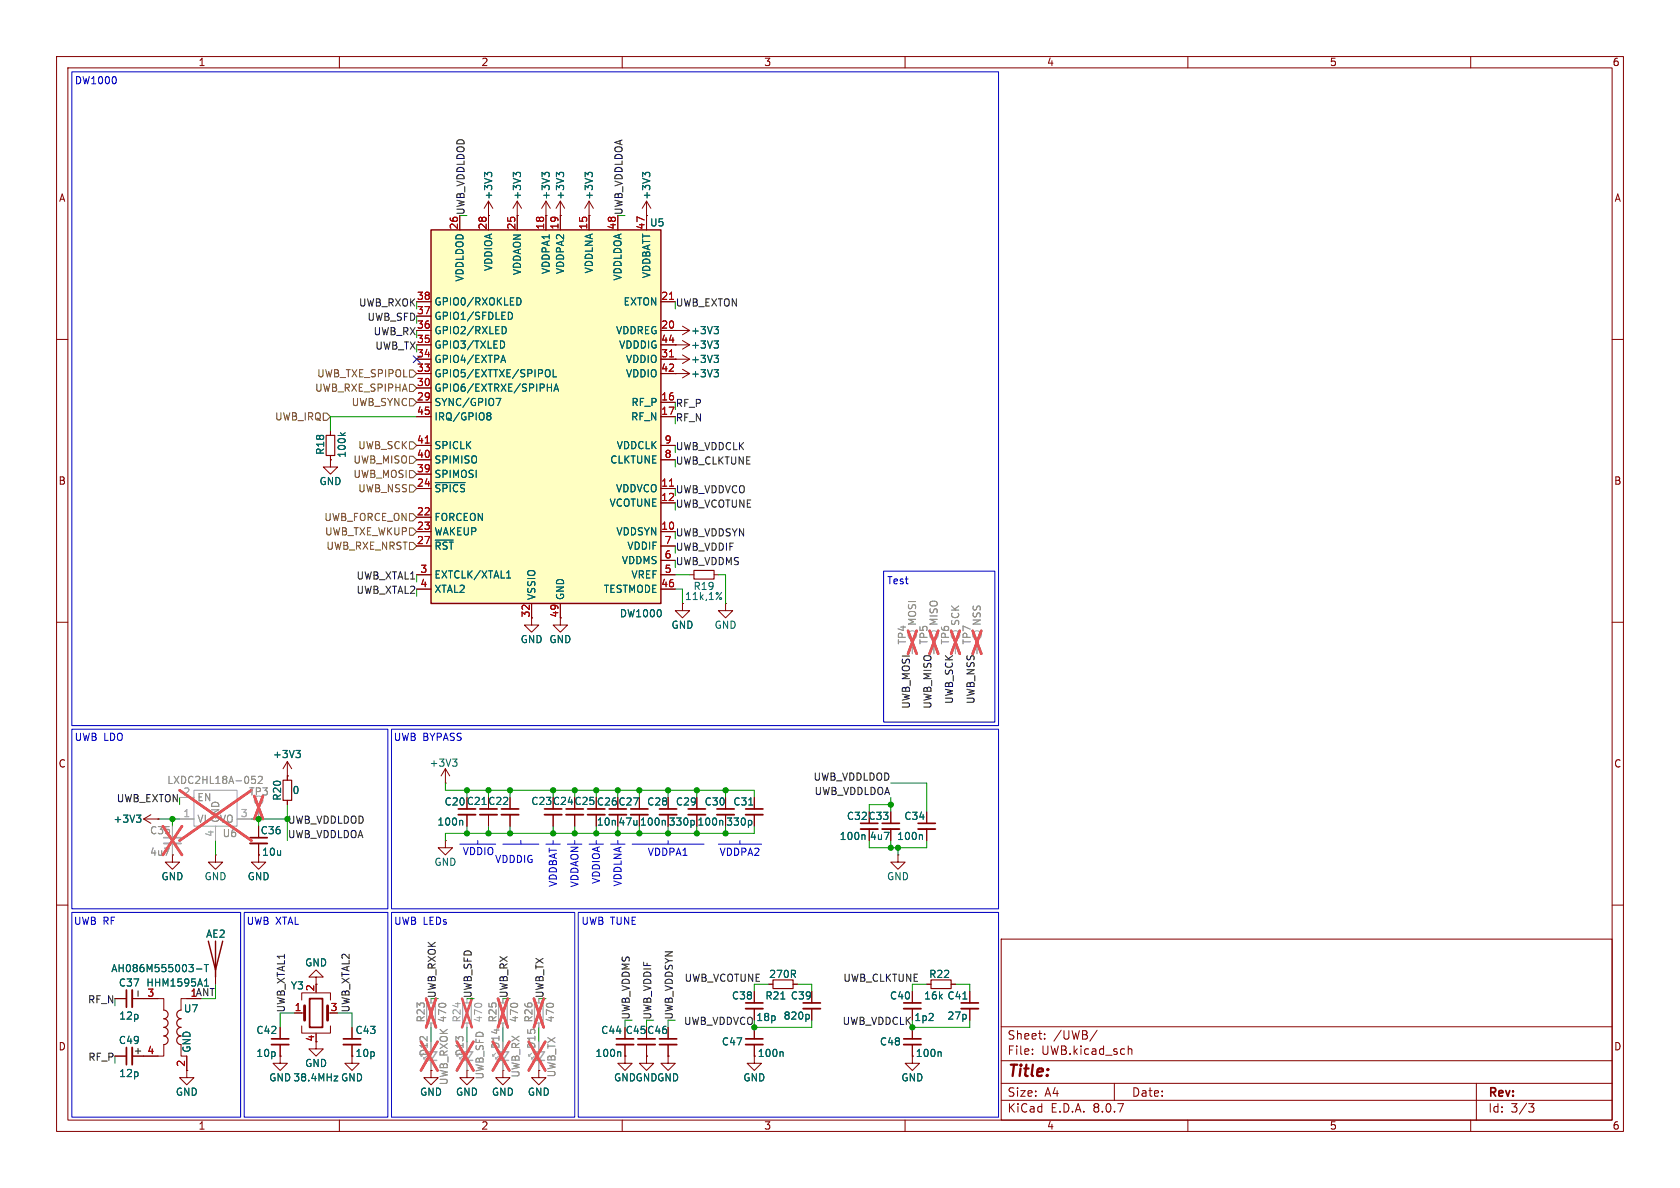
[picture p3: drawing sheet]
<svg xmlns="http://www.w3.org/2000/svg" width="297mm" height="210mm" viewBox="0 0 297 210" stroke-linecap="round" stroke-linejoin="round" font-family="sans-serif">
<g fill="none" stroke="#840000" stroke-width=".18">
<path d="M10 10h277v190h-277zM12 12h273v186h-273zM60 10v2M110 10v2M160 10v2M210 10v2M260 10v2M86.4 38.1h.1M86.4 35.6v2.5M86.4 35.6l-.8 1.2M86.4 35.6l.7 1.2M91.4 38.1h.1"/>
<path d="M91.4 35.6l-.7 1.2M91.4 35.6v2.5M91.4 35.6l.8 1.2M96.5 38.1h.1M96.5 35.6l-.7 1.2M96.5 35.6v2.5M96.5 35.6l.8 1.2M99.1 38.1h.1M99.1 35.6l-.8 1.2M99.1 35.6v2.5M99.1 35.6l.7 1.2M104.1 38.1h.1"/>
<path d="M104.1 35.6l-.7 1.2M104.1 35.6v2.5M104.1 35.6l.8 1.2M10 60h2M58.4 76.2v.8M119.4 63.5h.1M119.4 63.5h2.5M120.6 62.7l1.3 .8M121.9 63.5l-1.3 .8M285 60h2M58.4 81.3v1.3h1.3l-1.3 1.2-1.3-1.2h1.3M58.4 81.3h.1"/>
<path d="M58.4 80.5v.8M10 110h2M94 109.2v1.3h1.2l-1.2 1.3-1.3-1.3h1.3M99.1 109.2v1.3h1.2l-1.2 1.3-1.3-1.3h1.3M120.6 106.7v1.3h1.3l-1.3 1.2-1.2-1.2h1.2M121.9 101.6h.8M126.2 101.6h.8M128.3 106.7v1.3h1.2l-1.2 1.2-1.3-1.2h1.3M128.3 106.7h.1M285 110h2M50.8 137.2h.1M50.8 134.6v3.3"/>
<path d="M50.8 134.6l-.8 1.3M50.8 134.6l.8 1.3M78.7 138.4h.1M78.7 135.9l-.7 1.3M78.7 135.9v2.5M78.7 135.9l.8 1.3M25.4 144.8l1.3 .7M25.4 144.8h2.5M26.7 144l-1.3 .8M27.9 144.8h.1M30.5 151.1v1.3h1.2l-1.2 1.3-1.3-1.3h1.3M30.5 151.1h.1"/>
<path d="M38.1 151.1v1.3h1.3l-1.3 1.3-1.3-1.3h1.3M38.1 151.1h.1M45.7 151.1v1.3h1.3l-1.3 1.3-1.3-1.3h1.3M45.7 151.1h.1M45.7 149.1v2M50.8 141.5v.7M78.7 148.6v1.3h1.3l-1.3 1.2-1.2-1.2h1.2M78.7 148.6h.1M82.5 144v2.1M86.4 144v2.1M90.2 141v2M90.2 144v2.1"/>
<path d="M97.8 144v2.1M101.6 144v2.1M105.4 144v2.1M113 144v2.1M118.1 141v2M118.1 144v2.1M123.2 141v2M123.2 144v2.1M128.3 141v2M128.3 144v2.1M133.3 141v2M133.3 144v2.1"/>
<path d="M153.7 146.6v2M157.5 143.5v2M157.5 146.6v2M163.8 143.5v2M163.8 146.6v2M10 160h2M177 166h108v32h-108zM285 160h2M60 198v2M82.5 189.2v1.3h1.3l-1.3 1.3-1.2-1.3h1.2M82.5 189.2h.1M88.9 189.2v1.3h1.3l-1.3 1.3-1.3-1.3h1.3"/>
<path d="M88.9 189.2h.1M95.2 189.2v1.3h1.3l-1.3 1.3-1.2-1.3h1.2M95.2 189.2h.1M110 198v2M110.5 186.7v1.3h-1.3l1.3 1.2 1.3-1.2h-1.3M110.5 186.7h.1M114.3 186.7v1.3h-1.3l1.3 1.2 1.3-1.2h-1.3M114.3 186.7h.1M114.3 181.6v2M114.3 184.7v2M160 198v2M177 194.5h108"/>
<path d="M177 191.5h108M177 187.5h108M177 181.5h108M182.5 186.3v.1M182.5 185.5v.1M184.7 183.6v.1M184.7 182.8v.1M194 182.1l-1.3 2M197 191.5v3M199.5 184.9v1.5M199.5 185.5l.2-.1 .3 .1 .1 .9M210 198v2"/>
<path d="M260 198v2M261 191.5v6.5M270.2 195.1h1l-.5 .6 .4 .1 .1 .5-.3 .3h-.4"/>
</g>
<g fill="none" stroke="#006464" stroke-width=".18">
<path d="M86.2 30.7l.2-.2h.3l.2 .2M86.2 30.9l-.5-.4v.8M91.2 30.7l.3-.2h.3l.2 .2M91.2 30.9l-.5-.4v.8M96.3 30.7l.3-.2h.3l.2 .2M96.3 30.9l-.5-.4v.8M98.9 30.7l.2-.2h.3l.2 .2M98.9 30.9l-.5-.4v.8M103.9 30.9l-.5-.4v.8M103.9 30.7l.3-.2h.3l.2 .2M60.2 76.5l.5 .5M61 76.5l-.5 .4"/>
<path d="M126.2 62.8h.8l-.4 .5M126.8 63.3l.2 .2v.3l-.2 .3M127.4 105.6l.2 .2-.2 .2M127.6 104.7l-1 1.3M52.3 132.7h.8l-.4 .4M52.9 133.1l.2 .3v.3l-.2 .2M80 134.2h.8l-.4 .5M80.5 134.7l.3 .2v.3l-.3 .3M24.1 144.1h.8l-.4 .5M24.7 144.6l.2 .2v.3l-.2 .3M81.6 145l.2 .2v.7M132.4 142.3h.7"/>
<path d="M132.7 145l.2 .3v.3l-.2 .3M152.7 147.6l.2 .1v.7M162.9 147.6l.2 .1v.7"/>
</g>
<path d="M57.7 77h1.5v3.5h-1.5zM122.7 100.8h3.5v1.6h-3.5zM50 137.9h1.6v3.6h-1.6z" fill="none" stroke="#840000" stroke-width=".2"/>
<g fill="none" stroke="#a1a1a1" stroke-width=".18">
<path d="M161.3 113v2.6M165.1 113v2.6M168.9 113v2.6M172.7 113v2.6M34.3 139.7h7.6v6.4h-7.6zM30.5 146.1v2M30.5 149.1v2M31.7 144.8h2.6M31.7 141h2.6M38.1 146.1v2.5M41.9 144.8h2.5M45.7 142.2v2.6"/>
<path d="M82.5 176.5v.8M88.9 176.5v.8M95.2 176.5v.8M76.2 185.7v3.5M82.5 180.8v.8M87.6 186.2l-.5 .5v-.3v.3h.3M88.1 186.7l-.5 .5v-.3v.3h.3M88.9 180.8v.8M88.9 185.7v3.5M94 186.2l-.5 .5v-.3v.3h.2M94.5 186.7l-.5 .5v-.3v.3h.2M95.2 180.8v.8"/>
<path d="M95.2 185.7v3.5"/>
<circle cx="161.3" cy="112.3" r=".76"/>
<circle cx="165.1" cy="112.3" r=".76"/>
<circle cx="168.9" cy="112.3" r=".76"/>
<circle cx="172.7" cy="112.3" r=".76"/>
<circle cx="45.7" cy="141.5" r=".76"/>
</g>
<g fill="none" stroke="#e65255" stroke-width=".46">
<path d="M160.5 111.5l1.6 4.1M162.1 111.5l-1.6 4.1M164.3 111.5l1.6 4.1M165.9 111.5l-1.6 4.1M168.1 111.5l1.6 4.1M169.7 111.5l-1.6 4.1M172 111.5l1.5 4.1M173.5 111.5l-1.5 4.1M31.7 139.7l12.8 8.9M44.5 139.7l-12.8 8.9M28.8 146l3.4 5.1M32.2 146l-3.4 5.1"/>
<path d="M45 140.7l1.5 4.1M46.5 140.7l-1.5 4.1M81.7 176.5l1.7 5.1M83.4 176.5l-1.7 5.1M88 176.5l1.8 5.1M89.8 176.5l-1.8 5.1M94.4 176.5l1.7 5.1M96.1 176.5l-1.7 5.1M74.4 184.1l2.9 5.1M77.3 184.1l-2.9 5.1M87.1 184.1l2.9 5.1M90 184.1l-2.9 5.1"/>
<path d="M93.5 184.1l2.9 5.1M96.4 184.1l-2.9 5.1"/>
</g>
<g fill="none" stroke="#840000" stroke-width=".33">
<path d="M44.2 149.1h3M81 144h3.1M84.8 144h3.1M88.6 144h3.1M96.3 144h3M100.1 144h3M103.9 144h3M111.5 144h3.1M116.6 144h3M121.7 144h3M126.7 144h3.1M131.8 144h3.1"/>
<path d="M152.1 146.6h3.1M156 146.6h3M162.3 146.6h3.1M112.8 184.7h3"/>
</g>
<g fill="none" stroke="#840000" stroke-width=".3">
<path d="M44.2 148.1h3M81 143h3.1M84.8 143h3.1M88.6 143h3.1M96.3 143h3M100.1 143h3M103.9 143h3M111.5 143h3.1M116.6 143h3M121.7 143h3M126.7 143h3.1M131.8 143h3.1"/>
<path d="M152.1 145.5h3.1M156 145.5h3M162.3 145.5h3.1M112.8 183.6h3"/>
</g>
<path d="M75.2 185.9h2l-1 1.6zM75.2 187.5h2M87.9 185.9h2l-1 1.6zM87.9 187.5h2M94.2 185.9h2.1l-1.1 1.6zM94.2 187.5h2.1" fill="none" stroke="#a1a1a1" stroke-width=".25"/>
<path d="M44.5 137.2h.6M44.6 137.7h.3l.3 .3-.1 .4-.5 .1M45.7 137.4l.4-.2 .3 .4-.8 .9h.8" fill="none" stroke="#989898" stroke-width=".18"/>
<path d="M81.8 177.3h1.5v3.5h-1.5zM88.1 177.3h1.6v3.5h-1.6zM94.5 177.3h1.5v3.5h-1.5z" fill="none" stroke="#a1a1a1" stroke-width=".2"/>
<path d="M29 149.1h3" fill="none" stroke="#a1a1a1" stroke-width=".33"/>
<path d="M29 148.1h3" fill="none" stroke="#a1a1a1" stroke-width=".3"/>
<path d="M76.2 40.6h40.6v66.1h-40.6z" fill="#ffffc2"/>
<path d="M76.2 40.6h40.6v66.1h-40.6zM36.8 166.4l1.3 5.1 1.3-5.1M38.1 166.4v6.3" fill="none" stroke="#840000" stroke-width=".25"/>
<g fill="none" stroke="#840000" stroke-width=".18">
<path d="M81.3 38.1v2.5M86.4 38.1h.1M86.4 38.1v2.5M91.4 38.1h.1M91.4 38.1v2.5M96.5 38.1h.1M96.5 38.1v2.5M99.1 38.1h.1M99.1 38.1v2.5M104.1 38.1h.1M104.1 38.1v2.5M109.2 38.1v2.5"/>
<path d="M114.3 38.1h.1M114.3 35.6v5M114.3 35.6l-.8 1.2M114.3 35.6l.8 1.2M73.7 58.4h2.5M73.7 53.3h2.5M73.7 55.9h2.5M116.8 58.4h5.1M116.8 53.3h2.6M119.4 58.4h.1M120.6 57.7l1.3 .7M121.9 58.4l-1.3 .8"/>
<path d="M58.4 76.2v.8M73.7 71.1h2.5M73.7 73.7h2.5M73.7 68.6h2.5M73.7 63.5h2.5M73.7 66h2.5M73.7 61h2.5M73.7 78.7h2.5M116.8 71.1h2.6M116.8 73.7h2.6M116.8 63.5h2.6M116.8 66h5.1"/>
<path d="M116.8 61h5.1M116.8 78.7h2.6M119.4 61h.1M119.4 66h.1M119.4 63.5h.1M120.6 60.2l1.3 .8M120.6 65.3l1.3 .7M121.9 61l-1.3 .7M121.9 66l-1.3 .8M58.4 81.3h.1M58.4 80.5v.8M73.7 94h2.5"/>
<path d="M73.7 86.4h2.5M73.7 91.4h2.5M73.7 96.5h2.5M73.7 83.8h2.5M73.7 81.3h2.5M116.8 94h2.6M116.8 86.4h2.6M116.8 88.9h2.6M116.8 96.5h2.6M116.8 81.3h2.6M116.8 99.1h2.6M73.7 101.6h2.5"/>
<path d="M73.7 104.1h2.5M94 106.7v2.5M99.1 106.7v2.5M116.8 101.6h2.6M116.8 104.1h2.6M50.8 137.2h.1M50.8 137.2v.7M27.9 144.8h.1M30.5 151.1h.1M45.7 151.1h.1M45.7 149.1v2M50.8 141.5v.7"/>
<path d="M82.5 144v2.1M86.4 144v2.1M90.2 141v2M90.2 144v2.1M97.8 144v2.1M101.6 144v2.1M105.4 144v2.1M109.2 144v2.1M113 144v2.1M118.1 141v2M118.1 144v2.1M123.2 141v2"/>
<path d="M123.2 144v2.1M128.3 141v2M128.3 144v2.1M133.3 141v2M133.3 144v2.1M153.7 146.6v2M157.5 143.5v2M157.5 146.6v2M158.7 151.1v1.3h1.3l-1.3 1.3-1.2-1.3h1.2M158.7 151.1h.1M163.8 143.5v2M163.8 146.6v2"/>
<path d="M20.3 176.5h2.1M23.4 176.5h5.6v2.1M35.6 176.5h-3.6v2.1M38.1 171.5v2.5M52.1 179.1h1.7M53.3 176.8v-1.3h5.1v1.3M55.9 172.7h1.2l-1.2-1.2-1.3 1.2h1.3v1.3M133.3 175.3v2M133.3 178.3v2M135.9 174h.8M140.2 174h.8M143.5 175.3v2"/>
<path d="M143.5 178.3v2M161.3 175.3v2M161.3 178.3v2M163.8 174h.8M168.1 174h.8M171.4 175.3v2M171.4 178.3v2M20.3 186.7h2.1M29 184.7v2h-5.6M33 186.7v3.8h1.3l-1.3 1.3-1.3-1.3h1.3M49.5 186.7v1.3h-1.2l1.2 1.2 1.3-1.2h-1.3M49.5 186.7h.1"/>
<path d="M49.5 181.6v2M49.5 184.7v2M53.3 181.4v1.2h5.1v-1.2M55.9 184.2v1.2h-1.3l1.3 1.3 1.2-1.3h-1.2M55.9 182.6v.3M62.2 186.7v1.3h-1.2l1.2 1.2 1.3-1.2h-1.3M62.2 186.7h.1M62.2 181.6v2M62.2 184.7v2M76.2 189.2v1.3h1.3l-1.3 1.3-1.3-1.3h1.3M76.2 189.2h.1M82.5 189.2h.1"/>
<path d="M88.9 189.2h.1M95.2 189.2h.1M110.5 186.7h.1M110.5 181.6v2M110.5 184.7v2M114.3 186.7h.1M114.3 181.6v2M114.3 184.7v2M118.1 186.7v1.3h-1.3l1.3 1.2 1.3-1.2h-1.3M118.1 186.7h.1M118.1 181.6v2M118.1 184.7v2"/>
<path d="M133.3 186.7v1.3h-1.2l1.2 1.2 1.3-1.2h-1.3M133.3 186.7h.1M133.3 181.6v2M133.3 184.7v2M161.3 186.7v1.3h-1.3l1.3 1.2 1.3-1.2h-1.3M161.3 186.7h.1M161.3 181.6v2M161.3 184.7v2"/>
</g>
<path d="M118.4 52.9h.7M75.2 78.3h.7M118.4 63.1h.7M118.4 85.9h.7" fill="none" stroke="#a90000" stroke-width=".18"/>
<g fill="none" stroke="#006464" stroke-width=".18">
<path d="M86.2 30.7l.2-.2h.3l.2 .2M86.2 30.9l-.5-.4v.8M91.2 30.7l.3-.2h.3l.2 .2M91.2 30.9l-.5-.4v.8M96.3 30.7l.3-.2h.3l.2 .2M96.3 30.9l-.5-.4v.8M98.9 30.7l.2-.2h.3l.2 .2M98.9 30.9l-.5-.4v.8M103.9 30.7l.3-.2h.3l.2 .2M103.9 30.9l-.5-.4v.8M114.1 30.9l-.5-.4v.8M114.1 30.7l.2-.2h.3l.3 .2"/>
<path d="M88.8 57.7a.64 .64 0 0 1 .7 .7 .64 .64 0 0 1-.7 .6M89.9 55.2a.64 .64 0 0 1 .7 .6 .64 .64 0 0 1-.7 .7M91.4 52.6a.64 .64 0 0 1 .7 .7 .64 .64 0 0 1-.7 .6M126.2 57.7h.8l-.4 .5M126.8 58.2l.2 .3v.3l-.2 .2M60.2 76.5l.5 .5M61 76.5l-.5 .4M86.2 73.5h.1M86.2 73h.3l.2 .1 .1 .2-.3 .2M86.3 73.5h.2M86.3 73.5l-.1 .1M86.5 73.5l.3 .3-.1 .3-.2 .1h-.3"/>
<path d="M87.7 70.4h.8l-.5 1.3M88.7 63.7h.6M88.8 60.3a.68 .68 0 0 1 .4 .6 .68 .68 0 0 1-.4 .6M89 62.8l.4 1.3M96.8 68.5h.7M96.9 65.3l.2 .1a.81 .81 0 0 1-.2 1.2M97.5 67.9v1.3M97.8 65.3v1.3h.6M97.9 69.2l.4-1.3 .5 1.3M98 68.8h.6M126.2 60.3h.8l-.4 .5M126.2 65.3h.8l-.4 .5"/>
<path d="M126.2 62.8h.8l-.4 .5M126.8 60.8l.2 .2v.3l-.2 .2M126.8 63.3l.2 .2v.3l-.2 .3M126.8 65.8l.2 .3v.3l-.2 .2M76.9 85.3h5.3M76.9 95.5h3.2M89.6 102.2h.7M89.7 101.2l.2-.3v1.3M52.3 132.7h.8l-.4 .4M52.9 133.1l.2 .3v.3l-.2 .2M24.1 144.1h.8l-.4 .5M24.7 144.6l.2 .2v.3l-.2 .3"/>
<path d="M81.6 145l.2 .2v.7M132.4 142.3h.7M132.7 145l.2 .3v.3l-.2 .3M152.7 147.6l.2 .1v.7M162.9 147.6l.2 .1v.7M34.7 171.3h1M36.1 170.5h.7M36.2 173.4l.3-.4v1.3M36.5 170.5v1.3M138 176.6h.8M142.8 179.3l.3 .3v.3l-.3 .3M170.2 176.6h.7"/>
<path d="M59.1 190.2h.6l-.6 .9h.6M109.6 185.9l.1 .2v.7M138.3 185.9l.1 .2v.7M166.2 185.9l.2 .2v.7"/>
</g>
<g fill="none" stroke="#840000" stroke-width=".33">
<path d="M107.7 144h3M23.4 175v3.1M131.8 178.3h3.1M142 178.3h3M159.8 178.3h3M169.9 178.3h3.1M23.4 185.2v3M48 184.7h3.1M60.7 184.7h3.1M109 184.7h3M116.6 184.7h3M131.8 184.7h3.1"/>
<path d="M159.8 184.7h3"/>
</g>
<g fill="none" stroke="#840000" stroke-width=".3">
<path d="M107.7 143h3M22.4 175v3.1M54.7 176.5h2.3v5.1h-2.3zM131.8 177.3h3.1M142 177.3h3M159.8 177.3h3M169.9 177.3h3.1M22.4 185.2v3M48 183.6h3.1M60.7 183.6h3.1M109 183.6h3M116.6 183.6h3"/>
<path d="M131.8 183.6h3.1M159.8 183.6h3"/>
</g>
<path d="M75.4 177.3h1.6v3.5h-1.6z" fill="none" stroke="#a1a1a1" stroke-width=".2"/>
<g fill="none" stroke="#a1a1a1" stroke-width=".18">
<path d="M161.3 113v2.6M165.1 113v2.6M168.9 113v2.6M172.7 113v2.6M30.5 146.1v2M30.5 149.1v2M31.7 144.8h2.6M31.7 141h2.6M38.1 146.1v2.5M41.9 144.8h2.5M45.7 142.2v2.6M76.2 176.5v.8"/>
<path d="M88.9 176.5v.8M95.2 176.5v.8M76.2 180.8v.8M76.2 187.5v1.7M82.5 185.7v3.5M88.9 180.8v.8M88.9 187.5v1.7M95.2 180.8v.8M95.2 187.5v1.7"/>
</g>
<g fill="none" stroke="#e65255" stroke-width=".46">
<path d="M160.5 111.5l1.6 4.1M162.1 111.5l-1.6 4.1M164.3 111.5l1.6 4.1M165.9 111.5l-1.6 4.1M168.1 111.5l1.6 4.1M169.7 111.5l-1.6 4.1M172 111.5l1.5 4.1M173.5 111.5l-1.5 4.1M31.7 139.7l12.8 8.9M44.5 139.7l-12.8 8.9M28.8 146l3.4 5.1M32.2 146l-3.4 5.1"/>
<path d="M45 140.7l1.5 4.1M46.5 140.7l-1.5 4.1M75.3 176.5l1.8 5.1M77.1 176.5l-1.8 5.1M88 176.5l1.8 5.1M89.8 176.5l-1.8 5.1M94.4 176.5l1.7 5.1M96.1 176.5l-1.7 5.1M74.4 184.1l2.9 5.1M77.3 184.1l-2.9 5.1M80.8 184.1l2.9 5.1M83.7 184.1l-2.9 5.1"/>
<path d="M87.1 184.1l2.9 5.1M90 184.1l-2.9 5.1M93.5 184.1l2.9 5.1M96.4 184.1l-2.9 5.1"/>
</g>
<path d="M81.5 185.9h2.1l-1.1 1.6zM81.5 187.5h2.1" fill="none" stroke="#a1a1a1" stroke-width=".25"/>
<path d="M53.8 177.8v2.5M57.9 177.8v2.5" fill="none" stroke="#840000" stroke-width=".51"/>
<path d="M29 178.6a.76 .76 0 0 1 .7 .7 .76 .76 0 0 1-.7 .8 .76 .76 0 0 1 .7 .7 .76 .76 0 0 1-.7 .8 .76 .76 0 0 1 .7 .8 .76 .76 0 0 1-.7 .7 .76 .76 0 0 1 .7 .8 .76 .76 0 0 1-.7 .8M32 178.6a.76 .76 0 0 0-.8 .7 .76 .76 0 0 0 .8 .8 .76 .76 0 0 0-.8 .7 .76 .76 0 0 0 .8 .8 .76 .76 0 0 0-.8 .8 .76 .76 0 0 0 .8 .7 .76 .76 0 0 0-.8 .8 .76 .76 0 0 0 .8 .8M136.7 173.2h3.5v1.6h-3.5zM164.6 173.2h3.5v1.6h-3.5z" fill="none" stroke="#840000" stroke-width=".2"/>
<path d="M57.1 73h.7l.6 .7-.6 .6h-.7zM72.4 70.5h.6l.7 .6-.7 .7h-.6zM72.4 78.1h.6l.7 .6-.7 .7h-.6zM72.4 67.9h.6l.7 .7-.7 .6h-.6zM72.4 65.4h.6l.7 .6-.7 .7h-.6zM72.4 95.9h.6l.7 .6-.7 .7h-.6zM72.4 85.7h.6l.7 .7-.7 .6h-.6zM72.4 83.2h.6l.7 .6-.7 .7h-.6zM72.4 93.3h.6l.7 .7-.7 .6h-.6zM72.4 90.8h.6l.7 .6-.7 .7h-.6zM72.4 80.6h.6l.7 .7-.7 .6h-.6z" fill="none" stroke="#725600" stroke-width=".18"/>
<path d="M24.4 175.2v.9" fill="none" stroke="#0f0f0f" stroke-width=".18"/>
<g fill="none" stroke="#0000c2" stroke-width=".18">
<path d="M12.7 12.7h163.8v115.6h-163.8zM156.2 101h19.7v26.6h-19.7zM12.7 128.9h55.9v31.8h-55.9zM69.2 128.9h107.3v31.8h-107.3zM81.3 149.2h6.3M84.5 148.6v.6M88.9 149.2h6.3M92.1 148.6v.6M96.5 149.2h2.6M97.8 148.6v.6M100.3 149.2h2.6M101.6 148.6v.6"/>
<path d="M104.1 149.2h2.6M105.4 148.6v.6M107.9 149.2h2.6M109.2 148.6v.6M111.8 149.2h12.7M118.1 148.6v.6M127 149.2h7.6M130.8 148.6v.6M12.7 161.3h29.8v36.2h-29.8zM43.2 161.3h25.4v36.2h-25.4zM69.2 161.3h32.4v36.2h-32.4zM102.2 161.3h74.3v36.2h-74.3z"/>
</g>
<g fill="none" stroke="#009600" stroke-width=".18">
<path d="M73.7 73.7h-15.3v2.5M119.4 104.1h1.2v2.6M119.4 101.6h2.5M127 101.6h1.3v5.1M78.7 138.4v1.3h54.6v1.3M82.5 139.7v1.3M86.4 139.7v1.3M90.2 139.7v1.3M97.8 139.7v1.3M101.6 139.7v1.3M105.4 139.7v1.3M109.2 139.7v1.3"/>
<path d="M113 139.7v1.3M118.1 139.7v1.3M123.2 139.7v1.3M128.3 139.7v1.3M157.5 138.4h6.3v5.1M27.9 144.8h3.8M30.5 144.8v1.3M38.1 148.6v2.5M44.4 144.8h6.4M45.7 144.8v1.3M50.8 142.2v6.4M82.5 146.1v1.2"/>
<path d="M86.4 146.1v1.2M90.2 146.1v1.2M97.8 146.1v1.2M101.6 146.1v1.2M105.4 146.1v1.2M109.2 146.1v1.2M113 146.1v1.2M118.1 146.1v1.2M123.2 146.1v1.2M128.3 146.1v1.2M133.3 146.1v1.2h-54.6v1.3M153.7 148.6v1.3h10.1v-1.3"/>
<path d="M157.5 141v2.5M157.5 148.6v1.3M157.5 142.2h-3.8v1.3M158.7 149.9v1.2M38.1 174v2.5M52.1 179.1h-2.6v2.5M59.7 179.1h2.5v2.5M135.9 174h-2.6v1.3M141 174h2.5v1.3M163.8 174h-2.5v1.3M168.9 174h2.5v1.3M76.2 181.6v2.6"/>
<path d="M82.5 181.6v2.6M88.9 181.6v2.6M95.2 181.6v2.6M110.5 180.3v1.3M114.3 180.3v1.3M118.1 180.3v1.3M143.5 180.3v1.3h-10.2M171.4 180.3v1.3h-10.1"/>
</g>
<path d="M73.1 62.9l1.2 1.2M74.3 62.9l-1.2 1.2" fill="none" stroke="#000084" stroke-width=".18"/>
<path d="M44.5 137.2h.6M44.6 137.7h.3l.3 .3-.1 .4-.5 .1M45.7 137.4l.4-.2 .3 .4-.8 .9h.8" fill="none" stroke="#989898" stroke-width=".18"/>
<g fill="#009600" stroke="#009600" stroke-width=".18">
<circle cx="158.7" cy="149.9" r=".46"/>
<circle cx="157.5" cy="149.9" r=".46"/>
<circle cx="90.2" cy="147.3" r=".46"/>
<circle cx="86.4" cy="147.3" r=".46"/>
<circle cx="45.7" cy="144.8" r=".46"/>
<circle cx="82.5" cy="147.3" r=".46"/>
<circle cx="105.4" cy="147.3" r=".46"/>
<circle cx="101.6" cy="147.3" r=".46"/>
<circle cx="128.3" cy="139.7" r=".46"/>
<circle cx="128.3" cy="147.3" r=".46"/>
<circle cx="157.5" cy="142.2" r=".46"/>
<circle cx="123.2" cy="147.3" r=".46"/>
<circle cx="30.5" cy="144.8" r=".46"/>
<circle cx="101.6" cy="139.7" r=".46"/>
<circle cx="105.4" cy="139.7" r=".46"/>
<circle cx="123.2" cy="139.7" r=".46"/>
<circle cx="118.1" cy="139.7" r=".46"/>
<circle cx="113" cy="147.3" r=".46"/>
<circle cx="109.2" cy="147.3" r=".46"/>
<circle cx="113" cy="139.7" r=".46"/>
<circle cx="109.2" cy="139.7" r=".46"/>
<circle cx="118.1" cy="147.3" r=".46"/>
<circle cx="90.2" cy="139.7" r=".46"/>
<circle cx="86.4" cy="139.7" r=".46"/>
<circle cx="82.5" cy="139.7" r=".46"/>
<circle cx="97.8" cy="139.7" r=".46"/>
<circle cx="97.8" cy="147.3" r=".46"/>
</g>
<text font-size="2.8" fill="#840000" x="178" y="190.9">Title:</text>
<g font-size="2.1" fill="#840000">
<text x="178" y="184">Sheet:</text>
<text x="186.2" y="184">/UWB/</text>
<text x="178" y="186.7">File:</text>
<text x="184.1" y="186.7">UWB.kicad_sch</text>
<text x="178" y="196.9">KiCad</text>
<text x="178" y="194.1">Size:</text>
<text x="184.7" y="194.1">A4</text>
<text x="185.7" y="196.9">E.D.A.</text>
<text x="193.3" y="196.9">8.0.7</text>
<text x="200" y="194.1">Date:</text>
<text x="263" y="194.3">Rev:</text>
<text x="263" y="196.9">Id:</text>
<text x="267.1" y="196.9">3/3</text>
</g>
<g font-size="1.8" fill="#840000">
<text x="35" y="11.9">1</text>
<text x="85" y="11.9">2</text>
<text x="135" y="11.9">3</text>
<text x="185" y="11.9">4</text>
<text x="235" y="11.9">5</text>
<text x="285" y="11.9">6</text>
<text x="10.3" y="35.9">A</text>
<text x="285.3" y="35.9">A</text>
<text x="10.3" y="85.9">B</text>
<text x="285.3" y="85.9">B</text>
<text x="121" y="106.3">11k,1%</text>
<text x="10.3" y="135.9">C</text>
<text x="285.3" y="135.9">C</text>
<text x="93.8" y="142.5">C23 C24 C25</text>
<text x="105.4" y="142.6">C26</text>
<text x="109.2" y="142.6">C27</text>
<text x="46" y="147.7">C36</text>
<text x="10.3" y="185.9">D</text>
<text x="55.6" y="184.2" transform="rotate(-90 55.6 184.2)">4</text>
<text x="285.3" y="185.9">D</text>
<text x="35" y="199.9">1</text>
<text x="85" y="199.9">2</text>
<text x="135" y="199.9">3</text>
<text x="185" y="199.9">4</text>
<text x="235" y="199.9">5</text>
<text x="285" y="199.9">6</text>
</g>
<g font-size="1.8" fill="#0000c2">
<text x="13.1" y="15.1">DW1000</text>
<text x="156.7" y="103.5">Test</text>
<text x="13.1" y="131.2">UWB LDO</text>
<text x="69.5" y="131.2">UWB BYPASS</text>
<text x="81.7" y="151.4">VDDIO</text>
<text x="87.4" y="152.8">VDDDIG</text>
<text x="114.4" y="151.5">VDDPA1</text>
<text x="127.1" y="151.5">VDDPA2</text>
<text x="98.7" y="156.9" transform="rotate(-90 98.7 156.9)">VDDBAT</text>
<text x="102.5" y="157" transform="rotate(-90 102.5 157)">VDDAON</text>
<text x="106.3" y="156.3" transform="rotate(-90 106.3 156.3)">VDDIOA</text>
<text x="110.1" y="156.8" transform="rotate(-90 110.1 156.8)">VDDLNA</text>
<text x="13" y="163.7">UWB RF</text>
<text x="43.5" y="163.7">UWB XTAL</text>
<text x="69.6" y="163.7">UWB LEDs</text>
<text x="102.7" y="163.7">UWB TUNE</text>
</g>
<g font-size="1.8" fill="#006464">
<text x="87.2" y="35.4" transform="rotate(-90 87.2 35.4)">+3V3</text>
<text x="92.3" y="35.4" transform="rotate(-90 92.3 35.4)">+3V3</text>
<text x="97.4" y="35.4" transform="rotate(-90 97.4 35.4)">+3V3</text>
<text x="99.9" y="35.4" transform="rotate(-90 99.9 35.4)">+3V3</text>
<text x="105" y="35.4" transform="rotate(-90 105 35.4)">+3V3</text>
<text x="115.2" y="35.4" transform="rotate(-90 115.2 35.4)">+3V3</text>
<text x="114.8" y="40.2">U5</text>
<text x="82.1" y="49.9" transform="rotate(-90 82.1 49.9)">VDDLDOD</text>
<text x="87.2" y="48" transform="rotate(-90 87.2 48)">VDDIOA</text>
<text x="92.3" y="48.7" transform="rotate(-90 92.3 48.7)">VDDAON</text>
<text x="97.4" y="48.5" transform="rotate(-90 97.4 48.5)">VDDPA1</text>
<text x="99.9" y="48.5" transform="rotate(-90 99.9 48.5)">VDDPA2</text>
<text x="105" y="48.4" transform="rotate(-90 105 48.4)">VDDLNA</text>
<text x="110.1" y="49.7" transform="rotate(-90 110.1 49.7)">VDDLDOA</text>
<text x="115.2" y="49.3" transform="rotate(-90 115.2 49.3)">VDDBATT</text>
<text x="76.7" y="59.3">GPIO2/RXLED</text>
<text x="76.7" y="56.7">GPIO1/SFDLED</text>
<text x="76.7" y="54.2">GPIO0/RXOKLED</text>
<text x="108.8" y="59.3">VDDREG</text>
<text x="110.1" y="54.2">EXTON</text>
<text x="122.1" y="59.3">+3V3</text>
<text x="76.7" y="64.4">GPIO4/EXTPA</text>
<text x="76.7" y="61.8">GPIO3/TXLED</text>
<text x="109.4" y="61.8">VDDDIG</text>
<text x="110.6" y="64.4">VDDIO</text>
<text x="122.1" y="64.4">+3V3</text>
<text x="122.1" y="61.8">+3V3</text>
<text x="76.7" y="72">SYNC/GPIO7</text>
<text x="76.7" y="69.4">GPIO6/EXTRXE/SPIPHA</text>
<text x="76.7" y="66.9">GPIO5/EXTTXE/SPIPOL</text>
<text x="110.6" y="66.9">VDDIO</text>
<text x="111.5" y="72">RF_P</text>
<text x="122.1" y="66.9">+3V3</text>
<text x="76.7" y="74.5">IRQ/GPIO8</text>
<text x="111.5" y="74.5">RF_N</text>
<text x="57.5" y="80.5" transform="rotate(-90 57.5 80.5)">R18</text>
<text x="61.3" y="81" transform="rotate(-90 61.3 81)">100k</text>
<text x="76.7" y="82.1">SPIMISO</text>
<text x="76.7" y="79.6">SPICLK</text>
<text x="107.8" y="82.1">CLKTUNE</text>
<text x="108.9" y="79.6">VDDCLK</text>
<text x="56.4" y="86">GND</text>
<text x="76.7" y="87.2">~{SPICS}</text>
<text x="76.7" y="84.7">SPIMOSI</text>
<text x="107.7" y="89.8">VCOTUNE</text>
<text x="108.8" y="87.2">VDDVCO</text>
<text x="76.7" y="92.3">FORCEON</text>
<text x="76.7" y="94.8">WAKEUP</text>
<text x="108.9" y="94.8">VDDSYN</text>
<text x="76.7" y="97.4">~{RST}</text>
<text x="109.8" y="99.9">VDDMS</text>
<text x="110.8" y="97.4">VDDIF</text>
<text x="76.7" y="102.5">EXTCLK/XTAL1</text>
<text x="76.7" y="105">XTAL2</text>
<text x="94.8" y="106.2" transform="rotate(-90 94.8 106.2)">VSSIO</text>
<text x="99.9" y="106.2" transform="rotate(-90 99.9 106.2)">GND</text>
<text x="106.6" y="105">TESTMODE</text>
<text x="111.5" y="102.5">VREF</text>
<text x="122.5" y="104.5">R19</text>
<text x="91.9" y="113.9">GND GND</text>
<text x="109.5" y="109.3">DW1000</text>
<text x="118.6" y="111.4">GND</text>
<text x="126.2" y="111.4">GND</text>
<text x="48.2" y="134.2">+3V3</text>
<text x="75.8" y="135.7">+3V3</text>
<text x="49.9" y="141.6" transform="rotate(-90 49.9 141.6)">R20</text>
<text x="51.6" y="140.6">0</text>
<text x="78.5" y="142.6">C20 C21 C22</text>
<text x="114.3" y="142.6">C28</text>
<text x="119.4" y="142.6">C29</text>
<text x="124.5" y="142.6">C30</text>
<text x="129.5" y="142.6">C31</text>
<text x="20" y="145.6">+3V3</text>
<text x="77.2" y="146.2">100n</text>
<text x="105.4" y="146.2">10n 47u 100n 330p 100n 330p</text>
<text x="148.3" y="148.7">100n</text>
<text x="149.6" y="145.1">C32 C33</text>
<text x="153.7" y="148.7">4u7</text>
<text x="158.5" y="148.7">100n</text>
<text x="159.8" y="145.1">C34</text>
<text x="28.4" y="155.8">GND</text>
<text x="36.1" y="155.8">GND</text>
<text x="43.7" y="155.8">GND</text>
<text x="46.2" y="151.5">10u</text>
<text x="76.7" y="153.3">GND</text>
<text x="156.7" y="155.8">GND</text>
<text x="36.3" y="166">AE2</text>
<text x="19.6" y="172.1">AH086M555003-T</text>
<text x="53.8" y="171">GND</text>
<text x="135.9" y="173.1">270R</text>
<text x="164.2" y="173.1">R22</text>
<text x="20.9" y="174.6">C37</text>
<text x="25.8" y="174.6">HHM1595A1</text>
<text x="32.4" y="179.2">U7</text>
<text x="33.6" y="176.3">1ANT</text>
<text x="51.3" y="175.1">Y3</text>
<text x="129.3" y="176.9">C38</text>
<text x="135.2" y="176.9">R21</text>
<text x="139.7" y="176.9">C39</text>
<text x="157.2" y="176.9">C40</text>
<text x="163.3" y="176.9">16k</text>
<text x="167.4" y="176.9">C41</text>
<text x="20.9" y="184.8">C49</text>
<text x="21" y="180.4">12p</text>
<text x="45.2" y="183">C42</text>
<text x="62.7" y="183">C43</text>
<text x="106.2" y="183">C44</text>
<text x="110.5" y="183">C45</text>
<text x="114.3" y="183">C46</text>
<text x="127.5" y="185">C47</text>
<text x="133.6" y="180.7">18p</text>
<text x="138.4" y="180.4">820p</text>
<text x="155.5" y="185">C48</text>
<text x="161.6" y="180.7">1p2</text>
<text x="167.4" y="180.4">27p</text>
<text x="21" y="190.6">12p</text>
<text x="33.9" y="186.2" transform="rotate(-90 33.9 186.2)">GND</text>
<text x="45.2" y="187">10p</text>
<text x="47.5" y="191.4">GND 38.4MHz</text>
<text x="53.8" y="188.8">GND</text>
<text x="60.2" y="191.4">GND</text>
<text x="62.7" y="187">10p</text>
<text x="105.2" y="187">100n</text>
<text x="108.5" y="191.4">GNDGNDGND</text>
<text x="131.3" y="191.4">GND</text>
<text x="133.9" y="187">100n</text>
<text x="159.3" y="191.4">GND</text>
<text x="161.8" y="187">100n</text>
<text x="31" y="193.9">GND</text>
<text x="74.2" y="193.9">GND</text>
<text x="80.5" y="193.9">GND</text>
<text x="86.9" y="193.9">GND</text>
<text x="93.2" y="193.9">GND</text>
</g>
<g font-size="1.8" fill="#a90000">
<text x="81" y="40.7" transform="rotate(-90 81 40.7)">26</text>
<text x="86.1" y="40.7" transform="rotate(-90 86.1 40.7)">28</text>
<text x="91.2" y="40.7" transform="rotate(-90 91.2 40.7)">25</text>
<text x="96.3" y="40.7" transform="rotate(-90 96.3 40.7)">18</text>
<text x="98.8" y="40.7" transform="rotate(-90 98.8 40.7)">19</text>
<text x="103.9" y="40.7" transform="rotate(-90 103.9 40.7)">15</text>
<text x="109" y="40.7" transform="rotate(-90 109 40.7)">48</text>
<text x="114" y="40.7" transform="rotate(-90 114 40.7)">47</text>
<text x="73.6" y="53.1">38</text>
<text x="116.8" y="53.1">21</text>
<text x="73.6" y="58.2">36</text>
<text x="73.6" y="55.6">37</text>
<text x="116.8" y="58.2">20</text>
<text x="73.6" y="65.8">33</text>
<text x="73.6" y="63.2">34</text>
<text x="73.6" y="60.7">35</text>
<text x="116.8" y="63.2">31</text>
<text x="116.8" y="65.8">42</text>
<text x="116.8" y="60.7">44</text>
<text x="73.6" y="70.9">29</text>
<text x="73.6" y="68.3">30</text>
<text x="116.8" y="70.9">16</text>
<text x="73.6" y="73.4">45</text>
<text x="116.8" y="73.4">17</text>
<text x="73.6" y="83.6">39</text>
<text x="73.6" y="81">40</text>
<text x="73.6" y="78.5">41</text>
<text x="117.4" y="81">8</text>
<text x="117.4" y="78.5">9</text>
<text x="73.6" y="86.1">24</text>
<text x="116.8" y="86.1">11</text>
<text x="116.8" y="88.6">12</text>
<text x="73.6" y="91.2">22</text>
<text x="73.6" y="93.7">23</text>
<text x="116.8" y="93.7">10</text>
<text x="73.6" y="96.3">27</text>
<text x="74.2" y="101.3">3</text>
<text x="117.4" y="101.3">5</text>
<text x="117.4" y="98.8">6</text>
<text x="117.4" y="96.3">7</text>
<text x="74.2" y="103.9">4</text>
<text x="116.8" y="103.9">46</text>
<text x="93.7" y="109.3" transform="rotate(-90 93.7 109.3)">32</text>
<text x="98.8" y="109.3" transform="rotate(-90 98.8 109.3)">49</text>
<text x="26" y="176.3">3</text>
<text x="33.6" y="176.3">1</text>
<text x="52" y="178.8">1</text>
<text x="55.6" y="175.3" transform="rotate(-90 55.6 175.3)">2</text>
<text x="58.3" y="178.8">3</text>
<text x="26" y="186.4">4</text>
<text x="32.8" y="188.7" transform="rotate(-90 32.8 188.7)">2</text>
</g>
<g font-size="1.8" fill="#009600">
<text x="82.2" y="38.1" transform="rotate(-90 82.2 38.1)">UWB_VDDLDOD</text>
<text x="110.1" y="38.1" transform="rotate(-90 110.1 38.1)">UWB_VDDLDOA</text>
<text x="63.4" y="54.3">UWB_RXOK</text>
<text x="64.9" y="56.8">UWB_SFD</text>
<text x="66" y="59.3">UWB_RX</text>
<text x="119.4" y="54.3">UWB_EXTON</text>
<text x="66.3" y="61.9">UWB_TX</text>
<text x="119.4" y="72">RF_P</text>
<text x="119.4" y="74.6">RF_N</text>
<text x="119.4" y="82.2">UWB_CLKTUNE</text>
<text x="119.4" y="79.7">UWB_VDDCLK</text>
<text x="119.4" y="87.3">UWB_VDDVCO</text>
<text x="119.4" y="89.8">UWB_VCOTUNE</text>
<text x="119.4" y="94.9">UWB_VDDSYN</text>
<text x="119.4" y="100">UWB_VDDMS</text>
<text x="119.4" y="97.4">UWB_VDDIF</text>
<text x="62.9" y="105.1">UWB_XTAL2</text>
<text x="62.9" y="102.5">UWB_XTAL1</text>
<text x="20.5" y="141.9">UWB_EXTON</text>
<text x="50.8" y="145.7">UWB_VDDLDOD</text>
<text x="15.5" y="177.5">RF_N</text>
<text x="77.1" y="176.5" transform="rotate(-90 77.1 176.5)">UWB_RXOK</text>
<text x="83.5" y="176.5" transform="rotate(-90 83.5 176.5)">UWB_SFD</text>
<text x="89.8" y="176.5" transform="rotate(-90 89.8 176.5)">UWB_RX</text>
<text x="96.2" y="176.5" transform="rotate(-90 96.2 176.5)">UWB_TX</text>
<text x="111.4" y="180.3" transform="rotate(-90 111.4 180.3)">UWB_VDDMS</text>
<text x="115.2" y="180.3" transform="rotate(-90 115.2 180.3)">UWB_VDDIF</text>
<text x="119" y="180.3" transform="rotate(-90 119 180.3)">UWB_VDDSYN</text>
<text x="120.8" y="181.3">UWB_VDDVCO</text>
<text x="148.9" y="181.3">UWB_VDDCLK</text>
<text x="15.5" y="187.6">RF_P</text>
</g>
<g font-size="1.8" fill="#725600">
<text x="55.6" y="69.4">UWB_RXE_SPIPHA</text>
<text x="56" y="66.9">UWB_TXE_SPIPOL</text>
<text x="62.1" y="72">UWB_SYNC</text>
<text x="48.5" y="74.5">UWB_IRQ</text>
<text x="62.4" y="82.1">UWB_MISO</text>
<text x="63.2" y="79.6">UWB_SCK</text>
<text x="62.4" y="84.7">UWB_MOSI</text>
<text x="63.2" y="87.2">UWB_NSS</text>
<text x="57.2" y="92.3">UWB_FORCE_ON</text>
<text x="57.4" y="94.8">UWB_TXE_WKUP</text>
<text x="57.6" y="97.4">UWB_RXE_NRST</text>
</g>
<g font-size="1.8" fill="#989898">
<text x="162.2" y="110.7" transform="rotate(-90 162.2 110.7)">MOSI</text>
<text x="166" y="110.7" transform="rotate(-90 166 110.7)">MISO</text>
<text x="169.8" y="110.7" transform="rotate(-90 169.8 110.7)">SCK</text>
<text x="173.6" y="110.7" transform="rotate(-90 173.6 110.7)">NSS</text>
<text x="160.4" y="114" transform="rotate(-90 160.4 114)">TP4</text>
<text x="164.2" y="114" transform="rotate(-90 164.2 114)">TP5</text>
<text x="168" y="114" transform="rotate(-90 168 114)">TP6</text>
<text x="171.8" y="114" transform="rotate(-90 171.8 114)">TP7</text>
<text x="29.5" y="138.8">LXDC2HL18A-052</text>
<text x="34.8" y="141.8">EN</text>
<text x="44" y="140.8">TP3</text>
<text x="26.4" y="147.7">C35</text>
<text x="34.8" y="145.6">VI</text>
<text x="38.8" y="145.6">VO</text>
<text x="39" y="145.5" transform="rotate(-90 39 145.5)">GND</text>
<text x="39.3" y="148.2">U6</text>
<text x="26.4" y="151.5">4u7</text>
<text x="75.3" y="180.8" transform="rotate(-90 75.3 180.8)">R23</text>
<text x="81.6" y="180.8" transform="rotate(-90 81.6 180.8)">R24</text>
<text x="85.4" y="180.8" transform="rotate(-90 85.4 180.8)">470</text>
<text x="88" y="180.8" transform="rotate(-90 88 180.8)">R25</text>
<text x="91.8" y="180.8" transform="rotate(-90 91.8 180.8)">470</text>
<text x="94.3" y="180.8" transform="rotate(-90 94.3 180.8)">R26</text>
<text x="98.1" y="180.8" transform="rotate(-90 98.1 180.8)">470</text>
<text x="79.3" y="191.9" transform="rotate(-90 79.3 191.9)">UWB_RXOK 470</text>
<text x="85.7" y="190.9" transform="rotate(-90 85.7 190.9)">UWB_SFD</text>
<text x="92" y="190.6" transform="rotate(-90 92 190.6)">UWB_RX</text>
<text x="98.4" y="190.5" transform="rotate(-90 98.4 190.5)">UWB_TX</text>
</g>
<g font-size="1.8" fill="#0f0f0f">
<text x="160.9" y="125.4" transform="rotate(-90 160.9 125.4)">UWB_MOSI</text>
<text x="164.8" y="125.4" transform="rotate(-90 164.8 125.4)">UWB_MISO</text>
<text x="168.6" y="124.5" transform="rotate(-90 168.6 124.5)">UWB_SCK</text>
<text x="172.4" y="124.5" transform="rotate(-90 172.4 124.5)">UWB_NSS</text>
<text x="143.7" y="138.1">UWB_VDDLDOD</text>
<text x="143.9" y="140.6">UWB_VDDLDOA</text>
<text x="50.8" y="148.2">UWB_VDDLDOA</text>
<text x="120.9" y="173.6">UWB_VCOTUNE</text>
<text x="149" y="173.6">UWB_CLKTUNE</text>
<text x="50.5" y="179.1" transform="rotate(-90 50.5 179.1)">UWB_XTAL1</text>
<text x="61.9" y="179.1" transform="rotate(-90 61.9 179.1)">UWB_XTAL2</text>
<text x="25.1" y="186.7" transform="rotate(-90 25.1 186.7)">+</text>
</g>
<g font-size="1.8" fill="#aaa">
<text x="32.3" y="140.7">2</text>
<text x="32.3" y="144.5">1</text>
<text x="37.8" y="148" transform="rotate(-90 37.8 148)">4</text>
<text x="42.5" y="144.5">3</text>
</g>
<g font-size="1.8" fill="#a1a1a1">
<text x="88.5" y="185.5" transform="rotate(-90 88.5 185.5)">D14</text>
<text x="94.8" y="185.5" transform="rotate(-90 94.8 185.5)">D15</text>
<text x="75.8" y="186.8" transform="rotate(-90 75.8 186.8)">D12</text>
<text x="82.1" y="186.8" transform="rotate(-90 82.1 186.8)">D13</text>
</g>
</svg>
